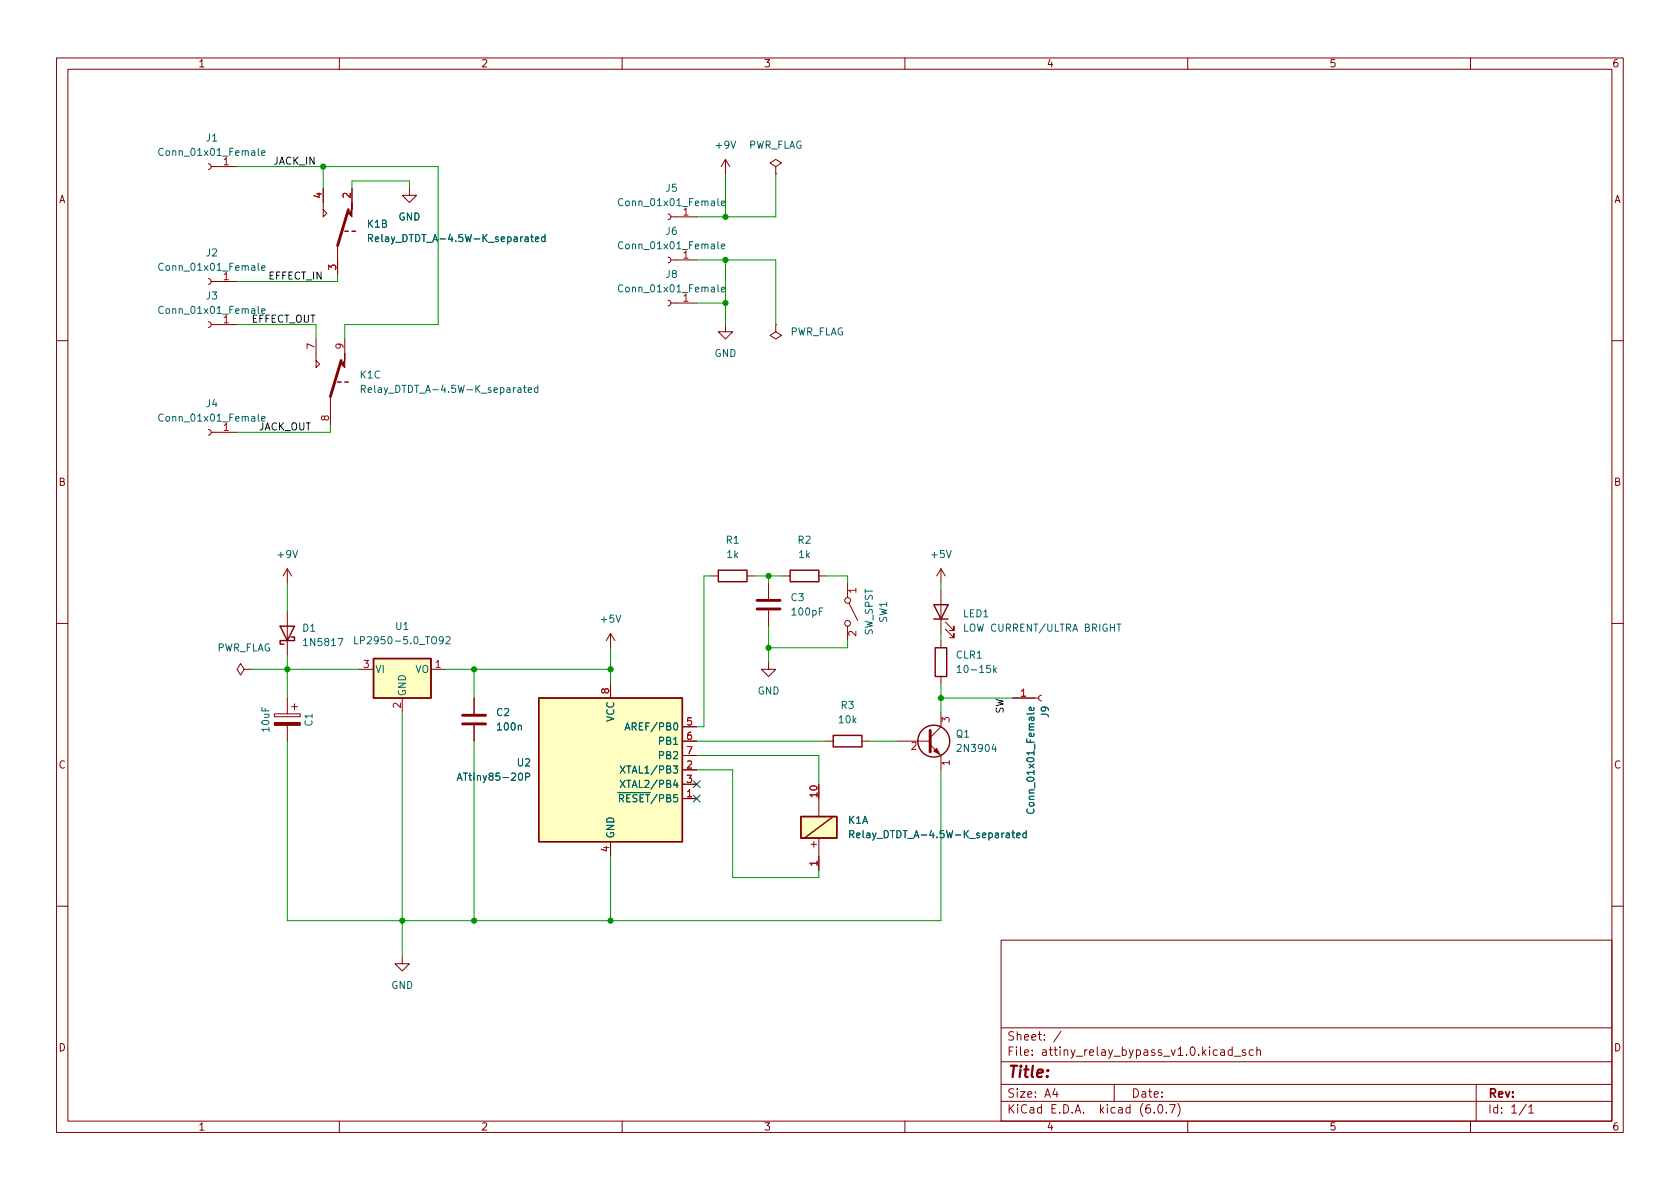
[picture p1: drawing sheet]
<svg xmlns="http://www.w3.org/2000/svg" width="297mm" height="210mm" viewBox="0 0 297 210" stroke-linecap="round" stroke-linejoin="round" font-family="sans-serif">
<g fill="none" stroke="#840000" stroke-width=".18">
<path d="M10 10.2h277v190.1h-277zM12 12.2h273v186.1h-273zM60 10.2v2M110 10.2v2M160 10.2v2M210 10.2v2M260 10.2v2M36.8 29l.4 .1 .1 .4-.1 .3-.4 .2M37.3 29.5h4.6M57.1 33.3v5l.7-.6-.7-.6M62.2 33.3v2.5M72.4 33.3v1.2h1.3l-1.3 1.3-1.3-1.3h1.3"/>
<path d="M118.1 37.8l.4 .2 .1 .3-.1 .4-.4 .2M118.6 38.3h4.6M128.3 28.2l-.8 1.3M128.3 28.2v2.5M128.3 28.2l.7 1.3M137.2 29.5l1-.7-1-.6-1.1 .6 1.1 .7v1.2M137.2 30.7h.1M36.8 49.3l.4 .1 .1 .4-.1 .3-.4 .2M36.8 56.9l.4 .1 .1 .4-.1 .4-.4 .1M37.3 49.8h4.6M37.3 57.4h4.6M55.9 59.9v5.1l.6-.6-.6-.7"/>
<path d="M59.7 43.4v5.1M61 59.9v2.6M118.1 45.5l.4 .1 .1 .4-.1 .3-.4 .2M118.1 53.1l.4 .1 .1 .4-.1 .3-.4 .2M118.6 46h4.6M118.6 53.6h4.6M128.3 57.4v1.3h1.2l-1.2 1.2-1.3-1.2h1.3M137.2 57.4v1.3l1 .6-1 .6-1.1-.6 1.1-.6M137.2 57.4h.1M10 60.2h2M36.8 75.9l.4 .2 .1 .3-.1 .4-.4 .2M37.3 76.4h4.6"/>
<path d="M58.4 70.1v5.1M285 60.2h2M10 110.2h2M43.2 118.4l-.7-1.1-.6 1.1 .6 1 .7-1h1.2M44.4 118.4h.1M50.8 100.6v2.5M50.8 108.2v7.6M50.8 100.6l-.8 1.2M50.8 100.6l.8 1.2M63.5 118.4h2.5M76.2 118.4h2.5M107.9 112l-.7 1.3"/>
<path d="M107.9 112v2.5M107.9 112l.8 1.3M125.7 101.8h1.3M132.1 101.8h1.2M135.9 117.1v1.3h1.3l-1.3 1.2-1.3-1.2h1.3M135.9 103.1v2.8M135.9 107.9v2.8M138.4 101.8h1.3M144.8 101.8h1.2M149.9 103.1v2.6M149.9 110.7v2.6M150.1 106.7l1.5 3"/>
<path d="M166.4 100.6l-.8 1.2M166.4 100.6v2.5M166.4 104.4v7.6M166.4 113.3v1.2M166.4 119.6v1.3M166.4 100.6l.7 1.2M167.1 111.2l1.6 1.6v-.8v.8h-.8M167.1 110l1.6 1.5v-.8v.8h-.8M285 110.2h2M48.5 126.2h4.6v.5h-4.6zM50.8 123.4v2.8M50.8 128.3v2.8"/>
<path d="M51.6 125h1M52.1 124.5v1M71.1 123.4v2.6M83.8 123.4v2.8M83.8 128.3v2.8M107.9 120.9v2.5M120.6 136.1h2.6M120.6 138.7h2.6M120.6 128.5h2.6M120.6 131.1h2.6M120.6 133.6h2.6M146 131.1h1.3"/>
<path d="M152.4 131.1h1.3M158.7 131.1h5.8M164.5 131.7l1.9 1.9v2.5M166.4 126v2.5l-1.9 1.9M179.1 123.4h4.5M184.1 122.9l-.3 .2-.2 .3 .2 .4 .3 .1M107.9 148.8v2.6M120.6 141.2h2.6M144.8 141.2v3.2M144.8 148.2v5.7M10 160.2h2M71.1 169.2v1.2h1.3l-1.3 1.3-1.3-1.3h1.3"/>
<path d="M177 166.3h108v32h-108zM285 160.2h2M60 198.3v2M110 198.3v2M160 198.3v2M177 194.8h108M177 191.8h108M177 187.8h108M177 181.8h108M186.5 192.5l-.4 1h1M186.9 193v1M187.6 182.4l-1.3 1.9"/>
<path d="M197 191.8v3M204.1 196.7v.1M204.9 195.4l.2-.1a.81 .81 0 0 1 .6 .7 .81 .81 0 0 1-.3 .8h-.2a.81 .81 0 0 1-.6-.6 .81 .81 0 0 1 .3-.8zM206.2 196.7v.1M206.8 195.3h1l-.7 1.5M208.2 195.1a1.72 1.72 0 0 1 0 2.3M210 198.3v2M217.9 185.7l-.5-.1-.3 .3v.4l.2 .3h.6M217.9 185.1v1.5M218.2 186.8h1.2M220.2 185.7l-.3-.1-.3 .2 .1 .3 .5 .1v.4h-.6M221.6 185.7l-.5-.1-.2 .3v.4l.1 .3h.6"/>
<path d="M222.2 185.8l.2-.2 .4 .1 .1 .9M222.2 185.1v1.5M260 198.3v2M261 191.8v6.5M269.9 195.3l-1.3 1.9M270.3 195.8l.4-.5v1.5M270.3 196.8h.9"/>
<circle cx="149.9" cy="106.2" r=".51"/>
<circle cx="149.9" cy="110.2" r=".51"/>
</g>
<g fill="none" stroke="#006464" stroke-width=".18">
<path d="M28.8 26.3a.6 .6 0 0 0-.8 .5 .6 .6 0 0 0 .6 .7l.2-.1M46.3 27.1l.6-.2-.1-.2-.4-.1-.1 .2v.6h.5M110.1 35.2a.6 .6 0 0 0-.8 .5 .6 .6 0 0 0 .6 .7l.2-.1M127.5 36l.6-.2v-.2l-.4-.1-.2 .2 .1 .6h.5M28.8 46.7a.6 .6 0 0 0-.8 .4 .6 .6 0 0 0 .6 .7l.2-.1M28.8 54.3a.6 .6 0 0 0-.8 .4 .6 .6 0 0 0 .6 .7l.2-.1M46.3 47.4l.6-.1-.1-.3h-.4l-.1 .1v.7h.5M46.3 55l.6-.1-.1-.3h-.4l-.1 .2v.6h.5M65.2 42.1h.6l.1-.2-.1-.3-.6-.1v1.2M65.5 42.1l.4 .6M94.7 42.3l.6-.1-.1-.3h-.4l-.1 .2v.6h.5M96.4 41.9h-.4l-.2 .2 .1 .6h.5"/>
<path d="M96.4 41.5v1.2M110.1 42.9a.6 .6 0 0 0-.8 .4 .6 .6 0 0 0 .6 .7l.2-.1M110.1 50.5a.6 .6 0 0 0-.8 .4 .6 .6 0 0 0 .6 .7l.2-.1M127.5 43.6l.6-.1v-.3h-.4l-.2 .1 .1 .6h.5M127.5 51.2l.6-.1v-.3h-.4l-.2 .2 .1 .6h.5M28.8 73.3a.6 .6 0 0 0-.8 .5 .6 .6 0 0 0 .6 .7l.2-.1M46.3 74.1l.6-.2-.1-.2-.4-.1-.1 .2v.6h.5M63.9 68.8l.6-.1 .1-.1-.1-.3-.6-.2v1.3M64.2 68.8l.4 .6M93.4 69l.6-.1-.1-.3h-.3l-.2 .1 .1 .6h.4M95.1 68.6h-.4l-.2 .2 .1 .5h.5M95.1 68.1v1.3"/>
<path d="M62.7 112.6v1.3h.6M78.9 112.7l.4-.1 .3 .3-.8 1h.8M169.2 118l.4-.3v1.2M169.2 118.9h.8M175.8 118.4l.4 .5M176.2 118.1l-.5 .5M197.5 110.4h.7M80.8 138l.5-1.3 .4 1.3M81 137.6h.6M92.9 137.4l.6-.1 .2-.2-.1-.3-.7-.1v1.3M109.7 135.4l.8 1.3M109.7 138l.8 1.3"/>
<path d="M110.5 129.1l.4-1.3 .5 1.3M110.5 135.4l-.8 1.3M110.5 138l-.8 1.3M110.6 128.7h.6M182.8 125.1v.4l-.2 .1h-.6v-.5l.3-.1 .1 .6M150.2 147.5h.6l.2-.2-.1-.3-.7-.1v1.2M150.5 147.5l.5 .6M179.8 147.7l.6-.1-.1-.2-.4-.1-.1 .2v.6h.5M181.4 147.4l-.3-.1-.3 .2 .2 .6h.4M181.4 146.9v1.2M181.7 143.1a.6 .6 0 0 0 .4 .8 .6 .6 0 0 0 .7-.6l-.1-.2"/>
</g>
<g fill="#ffffc2" stroke="#ffffc2" stroke-width=".18">
<path d="M66 116.5h10.2v6.9h-10.2z"/>
<path d="M95.2 123.4h25.4v25.4h-25.4z"/>
<path d="M141.6 144.4h6.4v3.8h-6.4z"/>
</g>
<g fill="none" stroke="#840000" stroke-width=".25">
<path d="M61 40.9h.6M62.2 40.9h.7M59.7 67.6h.6M61 67.6h.6M49.5 110.7h2.6l-1.3 2.6zM51.4 112.6h.7v.7h-2.6v.6h.7M66 116.5h10.2v6.9h-10.2zM127 100.8h5.1v2.1h-5.1zM139.7 100.8h5.1v2.1h-5.1zM165.1 106.9h2.5l-1.2 2.6zM165.1 109.5h2.5M165.4 114.5h2v5.1h-2z"/>
<path d="M95.2 123.4h25.4v25.4h-25.4zM147.3 130h5.1v2.1h-5.1zM141.6 144.4h6.4v3.8h-6.4zM147.3 144.4l-5.1 3.8"/>
<circle cx="165.1" cy="131.1" r="2.82"/>
</g>
<g fill="#840000" stroke="#840000" stroke-width=".18">
<path d="M48.5 127.8h4.6v.5h-4.6z"/>
<path d="M62.2 35.8v2.5l-.6-.6 .6-.6z"/>
<path d="M61 62.5v2.5l-.7-.6 .7-.7z"/>
<path d="M165.1 132.8l.5-.5 .5 1z"/>
</g>
<path d="M61.6 37.1l-1.9 6.3M60.3 63.7l-1.9 6.4M133.9 106.2h4M133.9 107.7h4M81.8 126.5h4.1M81.8 128h4.1M164.5 129.2v3.8" fill="none" stroke="#840000" stroke-width=".51"/>
<g fill="none" stroke="#009600" stroke-width=".18">
<path d="M41.9 29.5h35.6v27.9h-16.5v2.5M57.1 29.5v3.8M62.2 33.3v-1.3h10.2v1.3M128.3 30.7v7.6M137.2 30.7v7.6h-14M41.9 57.4h14v2.5M59.7 48.5v1.3h-17.8M123.2 53.6h5.1M123.2 46h14v11.4M128.3 46v11.4M58.4 75.2v1.2h-16.5M44.4 118.4h19.1"/>
<path d="M50.8 103.1v5.1M50.8 115.8v7.6M78.7 118.4h29.2M83.8 118.4v5M107.9 114.5v6.4M125.7 101.8h-1.2v26.7h-1.3M133.3 101.8h5.1M135.9 101.8v1.3M135.9 110.7v6.4M146 101.8h3.9v1.3M149.9 113.3v1.2h-14M166.4 103.1v1.3"/>
<path d="M166.4 112v1.3M50.8 131.1v31.7h115.6v-26.7M71.1 126v43.2M83.8 131.1v31.7M123.2 136.1h6.3v19.1h15.3v-1.3M123.2 131.1h22.8M123.2 133.6h21.6v5.1M153.7 131.1h5M166.4 120.9v5.1M166.4 123.4h12.7M107.9 151.4v11.4"/>
</g>
<path d="M122.6 138.1l1.2 1.2M123.8 138.1l-1.2 1.2M122.6 140.6l1.2 1.2M123.8 140.6l-1.2 1.2" fill="none" stroke="#000084" stroke-width=".18"/>
<g fill="#009600" stroke="#009600" stroke-width=".18">
<circle cx="107.9" cy="118.4" r=".46"/>
<circle cx="83.8" cy="118.4" r=".46"/>
<circle cx="128.3" cy="53.6" r=".46"/>
<circle cx="128.3" cy="38.3" r=".46"/>
<circle cx="128.3" cy="46" r=".46"/>
<circle cx="71.1" cy="162.8" r=".46"/>
<circle cx="83.8" cy="162.8" r=".46"/>
<circle cx="107.9" cy="162.8" r=".46"/>
<circle cx="57.1" cy="29.5" r=".46"/>
<circle cx="50.8" cy="118.4" r=".46"/>
<circle cx="166.4" cy="123.4" r=".46"/>
<circle cx="135.9" cy="101.8" r=".46"/>
<circle cx="135.9" cy="114.5" r=".46"/>
</g>
<text font-size="2.8" fill="#840000" x="178" y="190.6">Title:</text>
<g font-size="2.1" fill="#840000">
<text x="178" y="184">Sheet: /</text>
<text x="178" y="186.7">File: attiny_relay_bypass_v1.0.kicad_sch</text>
<text x="178" y="196.9">KiCad E.D.A. kicad (6.0.7)</text>
<text x="178" y="194.1">Size: A4</text>
<text x="200" y="194.1">Date:</text>
<text x="263" y="194.1">Rev:</text>
<text x="263" y="196.9">Id: 1/1</text>
</g>
<g font-size="1.8" fill="#840000">
<text x="35" y="11.9">1</text>
<text x="85" y="11.9">2</text>
<text x="135" y="11.9">3</text>
<text x="185" y="11.9">4</text>
<text x="235" y="11.9">5</text>
<text x="285" y="11.9">6</text>
<text x="10.3" y="35.9">A</text>
<text x="285.3" y="35.9">A</text>
<text x="10.3" y="85.9">B</text>
<text x="285.3" y="85.9">B</text>
<text x="10.3" y="135.9">C</text>
<text x="285.3" y="135.9">C</text>
<text x="143.4" y="149.9">+</text>
<text x="10.3" y="185.9">D</text>
<text x="285.3" y="185.9">D</text>
<text x="35" y="199.9">1</text>
<text x="85" y="199.9">2</text>
<text x="135" y="199.9">3</text>
<text x="185" y="199.9">4</text>
<text x="235" y="199.9">5</text>
<text x="285" y="199.9">6</text>
</g>
<g font-size="1.8" fill="#006464">
<text x="28.7" y="27.6">Conn_01x01_Female</text>
<text x="36.5" y="25">J1</text>
<text x="39.5" y="29.2">1</text>
<text x="126.7" y="26.3">+9V</text>
<text x="132.2" y="26.3">PWR_FLAG</text>
<text x="117.8" y="33.9">J5</text>
<text x="65" y="40.3">K1B</text>
<text x="70.4" y="39">GND</text>
<text x="110" y="36.4">Conn_01x01_Female</text>
<text x="117.8" y="41.5">J6</text>
<text x="120.8" y="38.1">1</text>
<text x="28.7" y="47.9">Conn_01x01_Female</text>
<text x="36.5" y="45.3">J2</text>
<text x="66.5" y="42.8">Relay_DTDT_A-4.5W-K_separated</text>
<text x="110" y="44.1">Conn_01x01_Female</text>
<text x="120.8" y="45.7">1</text>
<text x="36.5" y="53">J3</text>
<text x="39.5" y="49.5">1</text>
<text x="110" y="51.7">Conn_01x01_Female</text>
<text x="117.8" y="49.1">J8</text>
<text x="120.8" y="53.3">1</text>
<text x="28.7" y="55.5">Conn_01x01_Female</text>
<text x="39.5" y="57.1">1</text>
<text x="139.5" y="59.3">PWR_FLAG</text>
<text x="126.3" y="63.1">GND</text>
<text x="63.7" y="66.9">K1C</text>
<text x="65.2" y="69.5">Relay_DTDT_A-4.5W-K_separated</text>
<text x="28.7" y="74.5">Conn_01x01_Female</text>
<text x="36.5" y="72">J4</text>
<text x="39.5" y="76.2">1</text>
<text x="49.2" y="98.7">+9V</text>
<text x="128.4" y="96.1">R1</text>
<text x="128.6" y="98.7">1k</text>
<text x="141.1" y="96.1">R2</text>
<text x="141.3" y="98.7">1k</text>
<text x="164.8" y="98.7">+5V</text>
<text x="139.9" y="106.3">C3</text>
<text x="53.5" y="111.7">D1</text>
<text x="63.8" y="113.9">LP2950-5.0_TO92</text>
<text x="70" y="111.4">U1</text>
<text x="106.4" y="110.1">+5V</text>
<text x="140.2" y="108.8">100pF</text>
<text x="154.3" y="112.4" transform="rotate(-90 154.3 112.4)">SW_SPST</text>
<text x="156.8" y="110.1" transform="rotate(-90 156.8 110.1)">SW1</text>
<text x="170.3" y="109.2">LED1</text>
<text x="170.8" y="111.7">LOW CURRENT/ULTRA BRIGHT</text>
<text x="38.2" y="115.2">PWR_FLAG</text>
<text x="54" y="114.2">1N5817</text>
<text x="66.3" y="119">VI</text>
<text x="73.4" y="119">VO</text>
<text x="169.1" y="116.5">CLR1</text>
<text x="170" y="119">10-15k</text>
<text x="71.8" y="123.2" transform="rotate(-90 71.8 123.2)">GND</text>
<text x="133.9" y="122.8">GND</text>
<text x="148.7" y="125.3">R3</text>
<text x="47.6" y="129.3" transform="rotate(-90 47.6 129.3)">10uF</text>
<text x="55.2" y="128.4" transform="rotate(-90 55.2 128.4)">C1</text>
<text x="87.8" y="126.6">C2</text>
<text x="88.1" y="129.2">100n</text>
<text x="108.6" y="127.7" transform="rotate(-90 108.6 127.7)">VCC</text>
<text x="111.4" y="129.2">AREF/PB0</text>
<text x="116.7" y="131.7">PB1</text>
<text x="148.4" y="127.9">10k</text>
<text x="169.1" y="130.4">Q1</text>
<text x="185.4" y="126.9" transform="rotate(-90 185.4 126.9)">J9</text>
<text x="91.5" y="135.5">U2</text>
<text x="110.6" y="136.8">XTAL1/PB3</text>
<text x="116.7" y="134.2">PB2</text>
<text x="169.6" y="133">2N3904</text>
<text x="81.7" y="138">ATtiny85-20P</text>
<text x="108.9" y="141.9">~{RESET}/PB5</text>
<text x="110.6" y="139.3">XTAL2/PB4</text>
<text x="182.9" y="143.2" transform="rotate(-90 182.9 143.2)">Conn_01x01_Female</text>
<text x="108.6" y="148.3" transform="rotate(-90 108.6 148.3)">GND</text>
<text x="150" y="145.7">K1A</text>
<text x="151.5" y="148.2">Relay_DTDT_A-4.5W-K_separated</text>
<text x="69.2" y="174.9">GND</text>
</g>
<g font-size="1.8" fill="#0f0f0f">
<text x="48.3" y="29.1">JACK_IN</text>
<text x="47.5" y="49.4">EFFECT_IN</text>
<text x="44.3" y="57">EFFECT_OUT</text>
<text x="45.7" y="76.1">JACK_OUT</text>
<text x="177.5" y="126.3" transform="rotate(-90 177.5 126.3)">SW</text>
</g>
<g font-size="1.8" fill="#a90000">
<text x="56.9" y="35" transform="rotate(-90 56.9 35)">4</text>
<text x="62" y="35" transform="rotate(-90 62 35)">2</text>
<text x="59.4" y="47.7" transform="rotate(-90 59.4 47.7)">3</text>
<text x="55.6" y="61.7" transform="rotate(-90 55.6 61.7)">7</text>
<text x="60.7" y="61.7" transform="rotate(-90 60.7 61.7)">9</text>
<text x="58.2" y="74.4" transform="rotate(-90 58.2 74.4)">8</text>
<text x="151.4" y="104.9" transform="rotate(-90 151.4 104.9)">1</text>
<text x="151.4" y="112.5" transform="rotate(-90 151.4 112.5)">2</text>
<text x="64.3" y="118.1">3</text>
<text x="77" y="118.1">1</text>
<text x="70.9" y="125.2" transform="rotate(-90 70.9 125.2)">2</text>
<text x="107.7" y="122.7" transform="rotate(-90 107.7 122.7)">8</text>
<text x="180.5" y="123.2">1</text>
<text x="121.4" y="128.3">5</text>
<text x="121.4" y="130.8">6</text>
<text x="167.9" y="127.7" transform="rotate(-90 167.9 127.7)">3</text>
<text x="121.4" y="135.9">2</text>
<text x="121.4" y="133.3">7</text>
<text x="161.1" y="132.6">2</text>
<text x="167.9" y="135.4" transform="rotate(-90 167.9 135.4)">1</text>
<text x="121.4" y="141">1</text>
<text x="121.4" y="138.4">3</text>
<text x="144.5" y="140.9" transform="rotate(-90 144.5 140.9)">10</text>
<text x="107.7" y="150.6" transform="rotate(-90 107.7 150.6)">4</text>
<text x="144.5" y="153.1" transform="rotate(-90 144.5 153.1)">1</text>
</g>
</svg>
